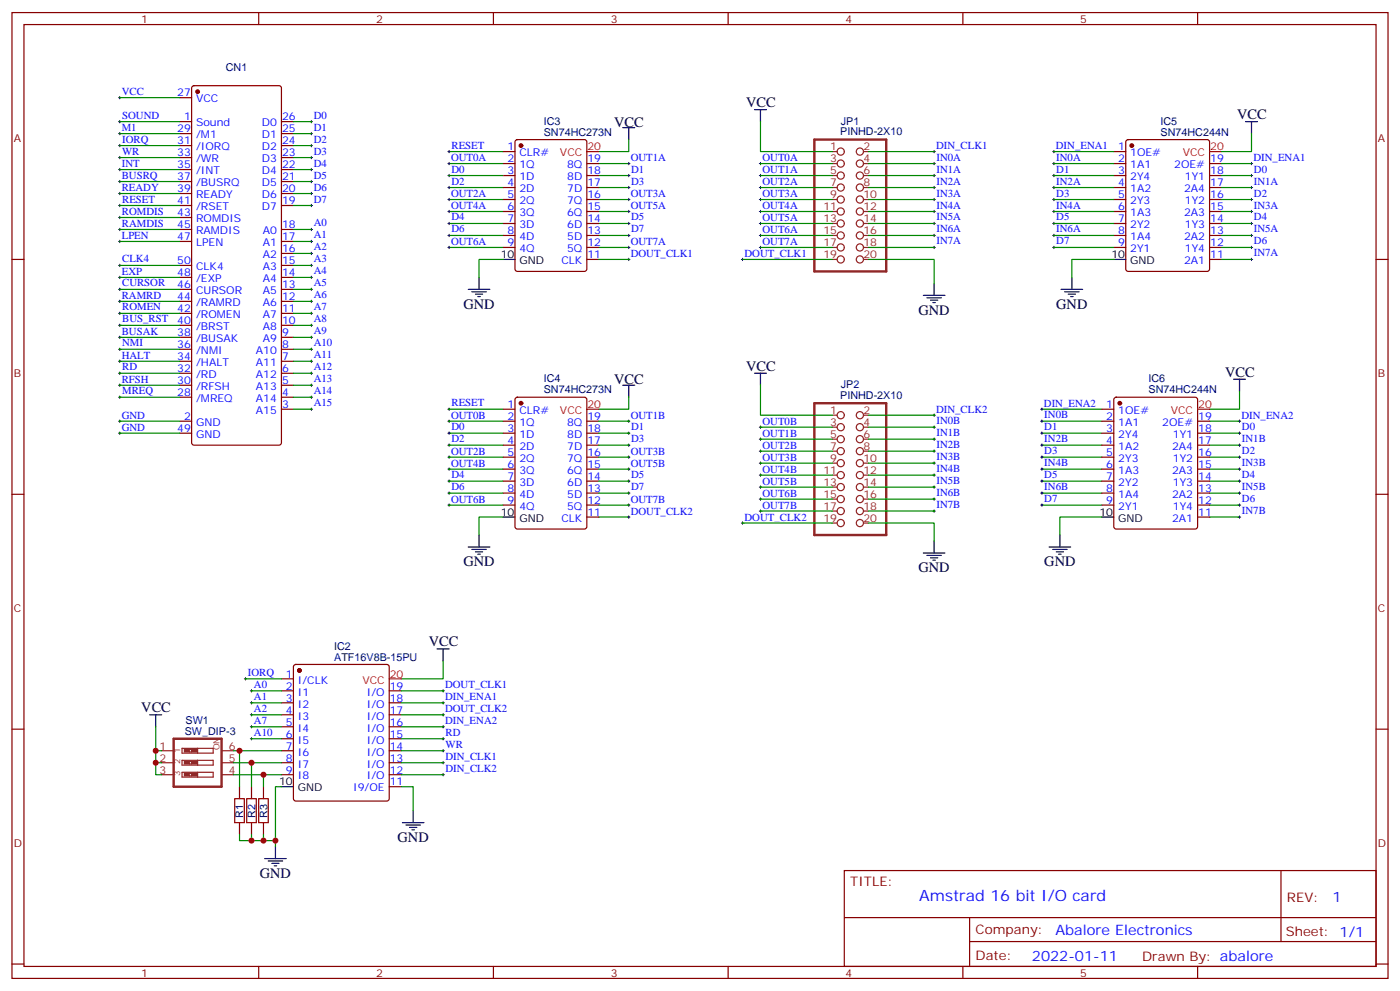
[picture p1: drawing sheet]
<svg xmlns="http://www.w3.org/2000/svg" width="412mm" height="292mm" viewBox="0 0 412 292" stroke-linecap="round" stroke-linejoin="round" font-family="sans-serif">
<g fill="none" stroke="#870000" stroke-width=".35">
<path d="M3.5 3.7h405.4v284.3h-405.4zM7.1 7.2h398.2v277.3h-398.2zM76.2 3.7v3.5M145.3 3.7v3.5M214.5 3.7v3.5M283.6 3.7v3.5M352.8 3.7v3.5M52.9 35.8h3.5M52.9 39.3h3.5M52.9 28.8h3.5M56.7 25.4l.4-.2h25.1l.6 .5 .1 104.7-.5 .6-25.3 .1-.6-.5-.1-104.7zM82.9 35.8h3.5"/>
<path d="M82.9 39.3h3.5M52.9 53.4h3.5M52.9 46.4h3.5M52.9 42.9h3.5M52.9 49.9h3.5M52.9 57h3.5M82.9 53.4h3.5M82.9 46.4h3.5M82.9 42.9h3.5M82.9 49.9h3.5M82.9 57h3.5M148.2 44.6h3.5"/>
<path d="M148.2 48.2h3.5M148.2 51.7h3.5M148.2 55.2h3.5M148.2 58.7h3.5M151.9 41.3l.5-.2h19.8l.6 .4 .1 37.7-.5 .6-20 .1-.7-.5v-37.6zM172.9 48.2h3.5M172.9 51.7h3.5M172.9 55.2h3.5M172.9 58.7h3.5M328.1 44.6h3.5M328.1 48.2h3.5M328.1 51.7h3.5"/>
<path d="M328.1 55.2h3.5M328.1 58.7h3.5M331.8 41.3l.5-.2h23.3l.7 .4v37.7l-.5 .6-23.5 .1-.6-.5-.1-37.6zM356.3 48.2h3.5M356.3 51.7h3.5M356.3 55.2h3.5M356.3 58.7h3.5M3.5 76.4h3.6M52.9 78.1h3.5M52.9 71.1h3.5M52.9 60.5h3.5M52.9 67.6h3.5"/>
<path d="M52.9 64h3.5M82.9 78.1h3.5M82.9 71.1h3.5M82.9 60.5h3.5M82.9 67.6h3.5M82.9 74.6h3.5M148.2 62.3h3.5M148.2 65.8h3.5M148.2 69.3h3.5M148.2 72.8h3.5M172.9 76.4h3.5M172.9 62.3h3.5"/>
<path d="M172.9 65.8h3.5M172.9 69.3h3.5M172.9 72.8h3.5M328.1 62.3h3.5M328.1 65.8h3.5M328.1 69.3h3.5M328.1 72.8h3.5M356.3 76.4h3.5M356.3 62.3h3.5M356.3 65.8h3.5M356.3 69.3h3.5M356.3 72.8h3.5"/>
<path d="M405.3 76.4h3.6M52.9 81.7h3.5M52.9 85.2h3.5M52.9 88.7h3.5M52.9 99.3h3.5M52.9 92.3h3.5M52.9 95.8h3.5M82.9 81.7h3.5M82.9 85.2h3.5M82.9 88.7h3.5M82.9 99.3h3.5M82.9 92.3h3.5"/>
<path d="M82.9 95.8h3.5M52.9 113.4h3.5M52.9 106.4h3.5M52.9 102.8h3.5M52.9 109.9h3.5M52.9 116.9h3.5M82.9 113.4h3.5M82.9 106.4h3.5M82.9 102.8h3.5M82.9 109.9h3.5M82.9 116.9h3.5M151.9 117.2l.5-.3h19.8l.6 .5 .1 37.6-.5 .7-20 .1-.7-.5v-37.6z"/>
<path d="M328.3 117.2l.5-.3h23.3l.6 .5 .1 37.6-.5 .7-23.5 .1-.7-.5v-37.6zM52.9 127.5h3.5M52.9 124h3.5M82.9 120.5h3.5M148.2 120.5h3.5M148.2 127.5h3.5M148.2 124h3.5M148.2 131.1h3.5M148.2 134.6h3.5M148.2 138.1h3.5M172.9 127.5h3.5M172.9 124h3.5"/>
<path d="M172.9 131.1h3.5M172.9 134.6h3.5M172.9 138.1h3.5M324.6 120.5h3.5M324.6 127.5h3.5M324.6 124h3.5M324.6 131.1h3.5M324.6 134.6h3.5M324.6 138.1h3.5M352.8 127.5h3.5M352.8 124h3.5M352.8 131.1h3.5"/>
<path d="M352.8 134.6h3.5M352.8 138.1h3.5M3.5 145.5h3.6M148.2 141.6h3.5M148.2 145.2h3.5M148.2 148.7h3.5M172.9 141.6h3.5M172.9 145.2h3.5M172.9 148.7h3.5M172.9 152.2h3.5M324.6 141.6h3.5M324.6 145.2h3.5"/>
<path d="M324.6 148.7h3.5M352.8 141.6h3.5M352.8 145.2h3.5M352.8 148.7h3.5M352.8 152.2h3.5M405.3 145.5h3.6M82.9 199.8h3.5M86.7 195.8l.4-.2h26.8l.5 .2 .3 .5v38.8l-.3 .5-.5 .2h-26.8l-.5-.2-.2-.5v-38.8zM3.5 214.7h3.6M82.9 203.4h3.5M82.9 206.9h3.5M82.9 210.4h3.5"/>
<path d="M82.9 214h3.5M82.9 217.5h3.5M114.7 203.4h3.5M114.7 206.9h3.5M114.7 210.4h3.5M114.7 214h3.5M114.7 217.5h3.5M405.3 214.7h3.6M70.6 231.6v3.5M74.1 231.6v3.5M77.6 231.6v3.5M82.9 221h3.5"/>
<path d="M82.9 224.5h3.5M82.9 228.1h3.5M114.7 221h3.5M114.7 224.5h3.5M114.7 228.1h3.5M114.7 231.6h3.5M70.6 242.2v3.5M74.1 242.2v3.5M77.6 242.2v3.5M248.7 256.3h156.6v28.2h-156.6zM377.3 256.3v20.9M248.7 270.1h156.5"/>
<path d="M285.6 277.2h119.6M285.6 270.1v14.2M3.5 283.8h3.6M76.2 284.5v3.5M145.3 284.5v3.5M214.5 284.5v3.5M283.6 284.5v3.5M352.8 284.5v3.5M405.3 283.8h3.6"/>
</g>
<g fill="#870000" stroke="#870000" stroke-width=".35">
<circle cx="58.2" cy="27" r=".53"/>
<circle cx="88.2" cy="197.4" r=".53"/>
<circle cx="153.5" cy="118.7" r=".53"/>
<circle cx="333.4" cy="42.9" r=".53"/>
<circle cx="329.8" cy="118.7" r=".53"/>
<circle cx="153.5" cy="42.9" r=".53"/>
</g>
<g fill="none" stroke="#000" stroke-width=".29">
<path d="M34.9 35.8h.7M34.9 39.3h.7M34.9 28.8h.7M35.3 28.4v.7M35.3 35.5v.7M35.3 39v.7M91.4 35.8h.7M91.4 39.3h.7M91.7 35.5v.7M91.7 39v.7M34.9 42.9h.7M34.9 46.4h.7"/>
<path d="M34.9 49.9h.7M34.9 53.4h.7M34.9 57h.7M35.3 42.5v.7M35.3 46v.7M35.3 49.6v.7M35.3 53.1v.7M35.3 56.6v.7M91.4 42.9h.7M91.4 46.4h.7M91.4 49.9h.7M91.4 53.4h.7"/>
<path d="M91.4 57h.7M91.7 42.5v.7M91.7 46v.7M91.7 49.6v.7M91.7 53.1v.7M91.7 56.6v.7M131.9 48.2h.7M131.9 51.7h.7M131.9 55.2h.7M131.9 58.7h.7M131.9 44.6h.7M132.3 44.3v.7"/>
<path d="M132.3 47.8v.7M132.3 51.3v.7M132.3 54.9v.7M132.3 58.4v.7M184.9 48.2h.7M184.9 51.7h.7M184.9 55.2h.7M184.9 58.7h.7M185.2 47.8v.7M185.2 51.3v.7M185.2 54.9v.7M185.2 58.4v.7"/>
<path d="M223.7 48.2h.7M223.7 51.7h.7M223.7 55.2h.7M223.7 58.7h.7M224 47.8v.7M224 51.3v.7M224 54.9v.7M224 58.4v.7M274.8 48.2h.7M274.8 51.7h.7M274.8 55.2h.7M274.8 58.7h.7"/>
<path d="M274.8 44.6h.7M275.2 44.3v.7M275.2 47.8v.7M275.2 51.3v.7M275.2 54.9v.7M275.2 58.4v.7M310.1 48.2h.7M310.1 51.7h.7M310.1 55.2h.7M310.1 58.7h.7M310.1 44.6h.7M310.4 44.3v.7"/>
<path d="M310.4 47.8v.7M310.4 51.3v.7M310.4 54.9v.7M310.4 58.4v.7M368.3 48.2h.7M368.3 51.7h.7M368.3 55.2h.7M368.3 58.7h.7M368.7 47.8v.7M368.7 51.3v.7M368.7 54.9v.7M368.7 58.4v.7"/>
<path d="M34.9 67.6h.7M34.9 71.1h.7M34.9 78.1h.7M34.9 60.5h.7M34.9 64h.7M35.3 60.1v.8M35.3 63.7v.7M35.3 67.2v.7M35.3 70.7v.7M35.3 77.8v.7M91.4 67.6h.7M91.4 71.1h.7"/>
<path d="M91.4 74.6h.7M91.4 78.1h.7M91.4 60.5h.7M91.7 60.1v.8M91.7 67.2v.7M91.7 70.7v.7M91.7 74.3v.7M91.7 77.8v.7M131.9 62.3h.7M131.9 65.8h.7M131.9 69.3h.7M131.9 72.8h.7"/>
<path d="M132.3 61.9v.7M132.3 65.4v.7M132.3 69v.7M132.3 72.5v.7M184.9 62.3h.7M184.9 65.8h.7M184.9 69.3h.7M184.9 72.8h.7M184.9 76.4h.7M185.2 61.9v.7M185.2 65.4v.7M185.2 69v.7"/>
<path d="M185.2 72.5v.7M185.2 76v.7M218.4 76.4h.7M218.7 76v.7M223.7 62.3h.7M223.7 65.8h.7M223.7 69.3h.7M223.7 72.8h.7M224 61.9v.7M224 65.4v.7M224 69v.7M224 72.5v.7"/>
<path d="M274.8 62.3h.7M274.8 65.8h.7M274.8 69.3h.7M274.8 72.8h.7M275.2 61.9v.7M275.2 65.4v.7M275.2 69v.7M275.2 72.5v.7M310.1 62.3h.7M310.1 65.8h.7M310.1 69.3h.7M310.1 72.8h.7"/>
<path d="M310.4 61.9v.7M310.4 65.4v.7M310.4 69v.7M310.4 72.5v.7M368.3 62.3h.7M368.3 65.8h.7M368.3 69.3h.7M368.3 72.8h.7M368.3 76.4h.7M368.7 61.9v.7M368.7 65.4v.7M368.7 69v.7"/>
<path d="M368.7 72.5v.7M368.7 76v.7M34.9 95.8h.7M34.9 81.7h.7M34.9 85.2h.7M34.9 88.7h.7M34.9 92.3h.7M34.9 99.3h.7M35.3 81.3v.7M35.3 84.8v.7M35.3 88.4v.7M35.3 91.9v.7"/>
<path d="M35.3 95.4v.7M35.3 99v.7M91.4 95.8h.7M91.4 81.7h.7M91.4 85.2h.7M91.4 88.7h.7M91.4 92.3h.7M91.4 99.3h.7M91.7 81.3v.7M91.7 84.8v.7M91.7 88.4v.7M91.7 91.9v.7"/>
<path d="M91.7 95.4v.7M91.7 99v.7M34.9 102.8h.7M34.9 106.4h.7M34.9 109.9h.7M34.9 113.4h.7M34.9 116.9h.7M35.3 102.5v.7M35.3 106v.7M35.3 109.5v.7M35.3 113.1v.7M35.3 116.6v.7"/>
<path d="M91.4 102.8h.7M91.4 106.4h.7M91.4 109.9h.7M91.4 113.4h.7M91.4 116.9h.7M91.7 102.5v.7M91.7 106v.7M91.7 109.5v.7M91.7 113.1v.7M91.7 116.6v.7M34.9 124h.7M34.9 127.5h.7"/>
<path d="M35.3 123.6v.8M35.3 127.2v.7M91.4 120.5h.7M91.7 120.1v.7M131.9 120.5h.7M131.9 124h.7M131.9 127.5h.7M131.9 138.1h.7M131.9 134.6h.7M131.9 131.1h.7M132.3 120.1v.7M132.3 123.6v.8"/>
<path d="M132.3 127.2v.7M132.3 130.7v.7M132.3 134.2v.7M132.3 137.8v.7M184.9 124h.7M184.9 127.5h.7M184.9 138.1h.7M184.9 134.6h.7M184.9 131.1h.7M185.2 123.6v.8M185.2 127.2v.7M185.2 130.7v.7"/>
<path d="M185.2 134.2v.7M185.2 137.8v.7M223.7 139.9h.7M223.7 136.3h.7M223.7 132.8h.7M223.7 129.3h.7M223.7 125.8h.7M224 125.4v.7M224 128.9v.7M224 132.5v.7M224 136v.7M224 139.5v.7"/>
<path d="M274.8 139.9h.7M274.8 136.3h.7M274.8 132.8h.7M274.8 129.3h.7M274.8 125.8h.7M274.8 122.2h.7M275.2 121.9v.7M275.2 125.4v.7M275.2 128.9v.7M275.2 132.5v.7M275.2 136v.7M275.2 139.5v.7"/>
<path d="M306.6 120.5h.7M306.6 124h.7M306.6 127.5h.7M306.6 138.1h.7M306.6 134.6h.7M306.6 131.1h.7M306.9 120.1v.7M306.9 123.6v.8M306.9 127.2v.7M306.9 130.7v.7M306.9 134.2v.7M306.9 137.8v.7"/>
<path d="M364.8 124h.7M364.8 127.5h.7M364.8 138.1h.7M364.8 134.6h.7M364.8 131.1h.7M365.1 123.6v.8M365.1 127.2v.7M365.1 130.7v.7M365.1 134.2v.7M365.1 137.8v.7M131.9 148.7h.7M131.9 141.6h.7"/>
<path d="M131.9 145.2h.7M132.3 141.3v.7M132.3 144.8v.7M132.3 148.3v.7M184.9 148.7h.7M184.9 141.6h.7M184.9 145.2h.7M184.9 152.2h.7M185.2 141.3v.7M185.2 144.8v.7M185.2 148.3v.7M185.2 151.9v.7"/>
<path d="M218.4 154h.7M218.7 153.6v.7M223.7 150.5h.7M223.7 146.9h.7M223.7 143.4h.7M224 143.1v.7M224 146.6v.7M224 150.1v.7M274.8 150.5h.7M274.8 146.9h.7M274.8 143.4h.7M275.2 143.1v.7"/>
<path d="M275.2 146.6v.7M275.2 150.1v.7M306.6 148.7h.7M306.6 141.6h.7M306.6 145.2h.7M306.9 141.3v.7M306.9 144.8v.7M306.9 148.3v.7M364.8 148.7h.7M364.8 141.6h.7M364.8 145.2h.7M364.8 152.2h.7"/>
<path d="M365.1 141.3v.7M365.1 144.8v.7M365.1 148.3v.7M365.1 151.9v.7M72 199.8h.7M72.3 199.5v.7M73.7 203.4h.7M73.7 206.9h.7M73.7 210.4h.7M73.7 217.5h.7M73.7 214h.7M74.1 203v.7"/>
<path d="M74.1 206.6v.7M74.1 210.1v.7M74.1 213.6v.7M74.1 217.1v.7M130.2 203.4h.7M130.2 206.9h.7M130.2 210.4h.7M130.2 217.5h.7M130.2 214h.7M130.5 203v.7M130.5 206.6v.7M130.5 210.1v.7"/>
<path d="M130.5 213.6v.7M130.5 217.1v.7M130.2 221h.7M130.2 224.5h.7M130.2 228.1h.7M130.5 220.7v.7M130.5 224.2v.7M130.5 227.7v.7"/>
</g>
<g fill="none" stroke="#008700" stroke-width=".35">
<path d="M35.3 35.8h17.6M35.3 39.3h17.6M35.3 28.8h17.6M86.4 35.8h5.3M86.4 39.3h5.3M224 35.8v8.8h21.2M368.7 39.3v5.3h-8.9M35.3 42.9h17.6M35.3 46.4h17.6M35.3 49.9h17.6M35.3 53.4h17.6M35.3 57h17.6"/>
<path d="M86.4 42.9h5.3M86.4 46.4h5.3M86.4 49.9h5.3M86.4 53.4h5.3M86.4 57h5.3M132.3 58.7h15.9M132.3 55.2h15.9M132.3 51.7h15.9M132.3 48.2h15.9M132.3 44.6h15.9M176.4 58.7h8.8M176.4 55.2h8.8"/>
<path d="M176.4 51.7h8.8M176.4 48.2h8.8M185.2 41.1v3.5h-8.8M224 58.7h21.2M224 55.2h21.2M224 51.7h21.2M224 48.2h21.2M255.8 58.7h19.4M255.8 55.2h19.4M255.8 51.7h19.4M255.8 48.2h19.4M255.8 44.6h19.4"/>
<path d="M310.4 58.7h17.7M310.4 55.2h17.7M310.4 51.7h17.7M310.4 48.2h17.7M310.4 44.6h17.7M359.8 58.7h8.9M359.8 55.2h8.9M359.8 51.7h8.9M359.8 48.2h8.9M35.3 78.1h17.6M35.3 71.1h17.6M35.3 67.6h17.6"/>
<path d="M35.3 60.5h17.6M35.3 64h17.6M86.4 78.1h5.3M86.4 74.6h5.3M86.4 71.1h5.3M86.4 67.6h5.3M86.4 60.5h5.3M132.3 72.8h15.9M132.3 69.3h15.9M132.3 65.8h15.9M132.3 62.3h15.9M148.2 76.4h-7.1v5.3"/>
<path d="M176.4 72.8h8.8M176.4 69.3h8.8M176.4 65.8h8.8M176.4 62.3h8.8M176.4 76.4h8.8M218.7 76.4h26.5M224 72.8h21.2M224 69.3h21.2M224 65.8h21.2M224 62.3h21.2M255.8 76.4h19.4v7M255.8 72.8h19.4"/>
<path d="M255.8 69.3h19.4M255.8 65.8h19.4M255.8 62.3h19.4M310.4 72.8h17.7M310.4 69.3h17.7M310.4 65.8h17.7M310.4 62.3h17.7M328.1 76.4h-12.4v5.3M359.8 72.8h8.9M359.8 69.3h8.9M359.8 65.8h8.9M359.8 62.3h8.9"/>
<path d="M359.8 76.4h8.9M35.3 95.8h17.6M35.3 92.3h17.6M35.3 88.7h17.6M35.3 85.2h17.6M35.3 81.7h17.6M35.3 99.3h17.6M86.4 95.8h5.3M86.4 92.3h5.3M86.4 88.7h5.3M86.4 85.2h5.3M86.4 81.7h5.3"/>
<path d="M86.4 99.3h5.3M35.3 102.8h17.6M35.3 106.4h17.6M35.3 109.9h17.6M35.3 113.4h17.6M35.3 116.9h17.6M86.4 102.8h5.3M86.4 106.4h5.3M86.4 109.9h5.3M86.4 113.4h5.3M86.4 116.9h5.3M185.2 116.9v3.6h-8.8"/>
<path d="M224 113.4v8.8h21.2M365.1 115.2v5.3h-8.8M35.3 127.5h17.6M35.3 124h17.6M86.4 120.5h5.3M132.3 120.5h15.9M132.3 127.5h15.9M132.3 124h15.9M132.3 131.1h15.9M132.3 134.6h15.9M132.3 138.1h15.9M176.4 127.5h8.8"/>
<path d="M176.4 124h8.8M176.4 131.1h8.8M176.4 134.6h8.8M176.4 138.1h8.8M224 125.8h21.2M224 129.3h21.2M224 132.8h21.2M224 136.3h21.2M224 139.9h21.2M255.8 125.8h19.4M255.8 129.3h19.4M255.8 132.8h19.4"/>
<path d="M255.8 136.3h19.4M255.8 139.9h19.4M255.8 122.2h19.4M306.9 120.5h17.7M306.9 127.5h17.7M306.9 124h17.7M306.9 131.1h17.7M306.9 134.6h17.7M306.9 138.1h17.7M356.3 127.5h8.8M356.3 124h8.8M356.3 131.1h8.8"/>
<path d="M356.3 134.6h8.8M356.3 138.1h8.8M132.3 141.6h15.9M132.3 145.2h15.9M132.3 148.7h15.9M148.2 152.2h-7.1v5.3M176.4 152.2h8.8M176.4 141.6h8.8M176.4 145.2h8.8M176.4 148.7h8.8M218.7 154h26.5M224 143.4h21.2"/>
<path d="M224 146.9h21.2M224 150.5h21.2M255.8 154h19.4v5.3M255.8 143.4h19.4M255.8 146.9h19.4M255.8 150.5h19.4M306.9 141.6h17.7M306.9 145.2h17.7M306.9 148.7h17.7M324.6 152.2h-12.4v5.3M356.3 152.2h8.8M356.3 141.6h8.8"/>
<path d="M356.3 145.2h8.8M356.3 148.7h8.8M72.3 199.8h10.6M130.5 194.6v5.2h-12.3M45.9 214v7h1.7M74.1 203.4h8.8M74.1 206.9h8.8M74.1 210.4h8.8M74.1 214h8.8M74.1 217.5h8.8M118.2 203.4h12.3M118.2 206.9h12.3"/>
<path d="M118.2 210.4h12.3M118.2 214h12.3M118.2 217.5h12.3M45.9 221v3.5h1.7M45.9 224.5v3.6h1.7M68.8 228.1h14.1M68.8 224.5h14.1M68.8 221h14.1M70.6 221v10.6M74.1 224.5v7.1M77.6 228.1v3.5M82.9 231.6h-1.8v17.6"/>
<path d="M118.2 231.6h3.5v7.1M118.2 228.1h12.3M118.2 224.5h12.3M118.2 221h12.3M70.6 245.7v1.8h3.5M74.1 245.7v1.8h3.5M77.6 245.7v1.8h3.5"/>
</g>
<g fill="none" stroke="#000" stroke-width=".35">
<path d="M183.4 37.6h3.6M185.2 37.6v3.5M222.2 32.3h3.6M224 32.3v3.5M366.9 35.8h3.5M368.7 35.8v3.5M148.2 76.4h3.5M328.1 76.4h3.5M137.9 85.2h6.4M139 85.9h4.2M140.1 86.6h2.1M140.8 87.3h.7"/>
<path d="M141.1 81.7v3.5M272 87h6.3M273 87.7h4.3M274.1 88.4h2.1M274.8 89.1h.7M275.2 83.4v3.6M312.6 85.2h6.3M313.6 85.9h4.3M314.7 86.6h2.1M315.4 87.3h.7M315.7 81.7v3.5M183.4 113.4h3.6"/>
<path d="M185.2 113.4v3.5M222.2 109.9h3.6M224 109.9v3.5M363.4 111.7h3.5M365.1 111.7v3.5M141.1 157.5v3.5M148.2 152.2h3.5M275.2 159.3v3.5M312.2 157.5v3.5M324.6 152.2h3.5M137.9 161h6.4M139 161.7h4.2"/>
<path d="M140.1 162.5h2.1M140.8 163.2h.7M272 162.8h6.3M273 163.5h4.3M274.1 164.2h2.1M274.8 164.9h.7M309 161h6.4M310.1 161.7h4.2M311.1 162.5h2.2M311.9 163.2h.7M128.8 191h3.5M130.5 191v3.6"/>
<path d="M44.1 210.4h3.5M45.9 210.4v3.6M82.9 231.6h3.5M121.7 238.7v3.5M78 252.8h6.3M79 253.5h4.3M80.1 254.2h2.1M80.8 254.9h.7M81.1 249.2v3.6M118.5 242.2h6.4M119.6 242.9h4.2M120.6 243.6h2.2"/>
<path d="M121.4 244.3h.7"/>
</g>
<path d="M172.9 44.6h3.5M356.3 44.6h3.5M172.9 120.5h3.5M352.8 120.5h3.5M114.7 199.8h3.5" fill="none" stroke="#f00" stroke-width=".35"/>
<path d="M239.9 41.1h21.2v38.8h-21.2zM239.9 118.7h21.2v38.8h-21.2zM51.2 217.5h14.1v14.1h-14.1z" fill="none" stroke="#8c2424" stroke-width=".71"/>
<g fill="none" stroke="#8c2424" stroke-width=".35">
<path d="M245.2 44.6h1.4M245.2 48.2h1.4M245.2 51.7h1.4M245.2 55.2h1.4M245.2 58.7h1.4M254.4 44.6h1.4M254.4 48.2h1.4M254.4 51.7h1.4M254.4 55.2h1.4M254.4 58.7h1.4M245.2 62.3h1.4M245.2 65.8h1.4"/>
<path d="M245.2 69.3h1.4M245.2 72.8h1.4M245.2 76.4h1.4M254.4 62.3h1.4M254.4 65.8h1.4M254.4 69.3h1.4M254.4 72.8h1.4M254.4 76.4h1.4M245.2 122.2h1.4M245.2 125.8h1.4M245.2 129.3h1.4M245.2 132.8h1.4"/>
<path d="M245.2 136.3h1.4M245.2 139.9h1.4M254.4 122.2h1.4M254.4 125.8h1.4M254.4 129.3h1.4M254.4 132.8h1.4M254.4 136.3h1.4M254.4 139.9h1.4M245.2 143.4h1.4M245.2 146.9h1.4M245.2 150.5h1.4M245.2 154h1.4"/>
<path d="M254.4 143.4h1.4M254.4 146.9h1.4M254.4 150.5h1.4M254.4 154h1.4M47.6 228.1h3.6M47.6 224.5h3.6M47.6 221h3.6M53.6 227.4h9.2v1.4h-9.2zM53.6 220.3h9.2v1.4h-9.2zM53.6 223.8h9.2v1.4h-9.2zM55.7 228.4h.7M55.7 227.7h.7"/>
<path d="M55.7 224.9h.7M55.7 224.2h.7M55.7 221.4h.7M55.7 220.7h.7M58.2 220.3v1.4M58.2 223.8v1.4M58.2 227.4v1.4M65.3 228.1h3.5M65.3 224.5h3.5M65.3 221h3.5"/>
<circle cx="247.6" cy="44.6" r="1.06"/>
<circle cx="247.6" cy="51.7" r="1.06"/>
<circle cx="247.6" cy="55.2" r="1.06"/>
<circle cx="247.6" cy="48.2" r="1.06"/>
<circle cx="247.6" cy="58.7" r="1.06"/>
<circle cx="253.3" cy="44.6" r="1.06"/>
<circle cx="253.3" cy="58.7" r="1.06"/>
<circle cx="253.3" cy="48.2" r="1.06"/>
<circle cx="253.3" cy="55.2" r="1.06"/>
<circle cx="253.3" cy="51.7" r="1.06"/>
<circle cx="247.6" cy="72.8" r="1.06"/>
<circle cx="247.6" cy="69.3" r="1.06"/>
<circle cx="247.6" cy="76.4" r="1.06"/>
<circle cx="247.6" cy="62.3" r="1.06"/>
<circle cx="247.6" cy="65.8" r="1.06"/>
<circle cx="253.3" cy="69.3" r="1.06"/>
<circle cx="253.3" cy="76.4" r="1.06"/>
<circle cx="253.3" cy="62.3" r="1.06"/>
<circle cx="253.3" cy="65.8" r="1.06"/>
<circle cx="253.3" cy="72.8" r="1.06"/>
<circle cx="247.6" cy="122.2" r="1.06"/>
<circle cx="247.6" cy="136.3" r="1.06"/>
<circle cx="247.6" cy="139.9" r="1.06"/>
<circle cx="247.6" cy="125.8" r="1.06"/>
<circle cx="247.6" cy="129.3" r="1.06"/>
<circle cx="247.6" cy="132.8" r="1.06"/>
<circle cx="253.3" cy="125.8" r="1.06"/>
<circle cx="253.3" cy="139.9" r="1.06"/>
<circle cx="253.3" cy="132.8" r="1.06"/>
<circle cx="253.3" cy="122.2" r="1.06"/>
<circle cx="253.3" cy="136.3" r="1.06"/>
<circle cx="253.3" cy="129.3" r="1.06"/>
<circle cx="247.6" cy="154" r="1.06"/>
<circle cx="247.6" cy="143.4" r="1.06"/>
<circle cx="247.6" cy="146.9" r="1.06"/>
<circle cx="247.6" cy="150.5" r="1.06"/>
<circle cx="253.3" cy="154" r="1.06"/>
<circle cx="253.3" cy="150.5" r="1.06"/>
<circle cx="253.3" cy="143.4" r="1.06"/>
<circle cx="253.3" cy="146.9" r="1.06"/>
</g>
<path d="M69.1 235.1h2.9v7.1h-2.9zM72.7 235.1h2.8v7.1h-2.8zM76.2 235.1h2.8v7.1h-2.8z" fill="none" stroke="#a10000" stroke-width=".35"/>
<g fill="#8c2424" stroke="#8c2424" stroke-width=".35">
<path d="M56.4 227.7h1.5v.7h-1.5z"/>
<path d="M54.3 227.7h1.4v.7h-1.4z"/>
<path d="M56.4 224.2h1.5v.7h-1.5z"/>
<path d="M54.3 224.2h1.4v.7h-1.4z"/>
<path d="M56.4 220.7h1.5v.7h-1.5z"/>
<path d="M54.3 220.7h1.4v.7h-1.4z"/>
</g>
<g fill="#c00">
<circle cx="70.6" cy="221" r=".88"/>
<circle cx="74.1" cy="224.5" r=".88"/>
<circle cx="77.6" cy="228.1" r=".88"/>
<circle cx="45.9" cy="221" r=".88"/>
<circle cx="45.9" cy="224.5" r=".88"/>
<circle cx="81.1" cy="247.5" r=".88"/>
<circle cx="77.6" cy="247.5" r=".88"/>
<circle cx="74.1" cy="247.5" r=".88"/>
</g>
<text font-size="4.6" fill="#00f" x="270.8" y="265.3">Amstrad 16 bit I/O card</text>
<g font-size="4.2">
<text x="219.8" y="31.6">VCC</text>
<text x="364.4" y="35.1">VCC</text>
<text x="180.9" y="37.2">VCC</text>
<text x="136.5" y="90.8">GND</text>
<text x="270.6" y="92.6">GND</text>
<text x="311.1" y="90.8">GND</text>
<text x="180.9" y="113.1">VCC</text>
<text x="219.8" y="109.2">VCC</text>
<text x="360.9" y="110.9">VCC</text>
<text x="136.5" y="166.7">GND</text>
<text x="307.6" y="166.7">GND</text>
<text x="270.6" y="168.5">GND</text>
<text x="126.3" y="190.3">VCC</text>
<text x="41.6" y="209.7">VCC</text>
<text x="117.1" y="247.8">GND</text>
<text x="76.6" y="258.4">GND</text>
</g>
<g font-size="4.2" fill="#00f">
<text x="392.5" y="265.6">1</text>
<text x="310.9" y="275.1">Abalore Electronics</text>
<text x="304" y="282.9">2022-01-11</text>
</g>
<g font-size="3.9" fill="#800">
<text x="250.5" y="260.9">TITLE:</text>
<text x="379.1" y="265.6">REV:</text>
<text x="287.4" y="275.1">Company:</text>
<text x="378.7" y="275.7">Sheet: 1/1</text>
<text x="287.4" y="282.8">Date:</text>
<text x="336.4" y="282.8">Drawn By: abalore</text>
</g>
<g font-size="3.2" fill="#800">
<text x="41.6" y="6.7">1</text>
<text x="110.8" y="6.7">2</text>
<text x="179.9" y="6.7">3</text>
<text x="249.1" y="6.7">4</text>
<text x="318.2" y="6.7">5</text>
<text x="4.1" y="41.8">A</text>
<text x="405.9" y="41.8">A</text>
<text x="4.1" y="110.9">B</text>
<text x="405.9" y="110.9">B</text>
<text x="4.1" y="180.1">C</text>
<text x="405.9" y="180.1">C</text>
<text x="4.1" y="249.2">D</text>
<text x="405.9" y="249.2">D</text>
<text x="41.6" y="287.5">1</text>
<text x="110.8" y="287.5">2</text>
<text x="179.9" y="287.5">3</text>
<text x="249.1" y="287.5">4</text>
<text x="318.2" y="287.5">5</text>
</g>
<g font-size="3.2" fill="#000080">
<text x="66.5" y="20.9">CN1</text>
<text x="160.2" y="39.9">SN74HC273N</text>
<text x="160.2" y="36.7">IC3</text>
<text x="247.5" y="39.9">PINHD-2X10</text>
<text x="247.7" y="36.7">JP1</text>
<text x="341.8" y="39.9">SN74HC244N</text>
<text x="341.8" y="36.7">IC5</text>
<text x="160.2" y="112.6">IC4</text>
<text x="338.3" y="112.6">IC6</text>
<text x="160.2" y="115.8">SN74HC273N</text>
<text x="247.5" y="117.5">PINHD-2X10</text>
<text x="247.7" y="114.3">JP2</text>
<text x="338.3" y="115.8">SN74HC244N</text>
<text x="98.4" y="191.3">IC2</text>
<text x="98.4" y="194.6">ATF16V8B-15PU</text>
<text x="54.7" y="213.2">SW1</text>
<text x="54.4" y="216.4">SW_DIP-3</text>
<text x="71.7" y="240.8" transform="rotate(-90 71.7 240.8)">R1</text>
<text x="75.2" y="240.8" transform="rotate(-90 75.2 240.8)">R2</text>
<text x="78.8" y="240.8" transform="rotate(-90 78.8 240.8)">R3</text>
</g>
<g font-size="3.2" fill="#00f">
<text x="35.9" y="28">VCC</text>
<text x="52.2" y="28.4">27</text>
<text x="36" y="34.9">SOUND</text>
<text x="54.3" y="35.5">1</text>
<text x="57.7" y="30.2">VCC</text>
<text x="83.1" y="35.5">26</text>
<text x="92.4" y="34.9">D0</text>
<text x="35.9" y="38.6">M1</text>
<text x="36" y="42">IORQ</text>
<text x="52.2" y="39">29</text>
<text x="57.7" y="37.2">Sound</text>
<text x="57.7" y="40.7">/M1</text>
<text x="77.1" y="40.7">D1</text>
<text x="77.1" y="37.2">D0</text>
<text x="83.1" y="39">25</text>
<text x="92.4" y="38.5">D1</text>
<text x="92.4" y="42">D2</text>
<text x="36" y="45.5">WR</text>
<text x="52.2" y="42.5">31</text>
<text x="52.2" y="46">33</text>
<text x="57.7" y="44.3">/IORQ</text>
<text x="57.7" y="47.8">/WR</text>
<text x="77.1" y="47.8">D3</text>
<text x="77.1" y="44.3">D2</text>
<text x="83.1" y="46">23</text>
<text x="83.1" y="42.5">24</text>
<text x="92.4" y="45.5">D3</text>
<text x="132.9" y="47.4">OUT0A</text>
<text x="133" y="43.7">RESET</text>
<text x="149.5" y="44.3">1</text>
<text x="149.5" y="47.8">2</text>
<text x="153" y="46">CLR#</text>
<text x="173" y="47.8">19</text>
<text x="185.8" y="47.4">OUT1A</text>
<text x="224.6" y="47.4">OUT0A</text>
<text x="275.8" y="43.9">DIN_CLK1</text>
<text x="275.9" y="47.3">IN0A</text>
<text x="311" y="43.9">DIN_ENA1</text>
<text x="311.1" y="47.3">IN0A</text>
<text x="329.4" y="44.3">1</text>
<text x="329.4" y="47.8">2</text>
<text x="332.9" y="46">1OE#</text>
<text x="356.5" y="47.8">19</text>
<text x="369.2" y="47.4">DIN_ENA1</text>
<text x="35.9" y="49.2">INT</text>
<text x="35.9" y="52.7">BUSRQ</text>
<text x="52.2" y="49.6">35</text>
<text x="52.2" y="53.1">37</text>
<text x="57.7" y="51.3">/INT</text>
<text x="77.1" y="51.3">D4</text>
<text x="83.1" y="53.1">21</text>
<text x="83.1" y="49.6">22</text>
<text x="92.4" y="49">D4</text>
<text x="92.4" y="52.6">D5</text>
<text x="133" y="50.8">D0</text>
<text x="149.5" y="51.3">3</text>
<text x="153" y="49.6">1Q</text>
<text x="153" y="53.1">1D</text>
<text x="167" y="49.6">8Q</text>
<text x="167.1" y="53.1">8D</text>
<text x="173" y="51.3">18</text>
<text x="185.9" y="50.8">D1</text>
<text x="224.6" y="50.9">OUT1A</text>
<text x="275.9" y="50.8">IN1A</text>
<text x="311.1" y="50.8">D1</text>
<text x="329.4" y="51.3">3</text>
<text x="332.9" y="49.6">1A1</text>
<text x="332.9" y="53.1">2Y4</text>
<text x="345.9" y="49.6">2OE#</text>
<text x="349" y="53.1">1Y1</text>
<text x="356.5" y="51.3">18</text>
<text x="369.4" y="50.8">D0</text>
<text x="35.9" y="56.2">READY</text>
<text x="36" y="59.6">RESET</text>
<text x="52.2" y="56.6">39</text>
<text x="57.7" y="54.9">/BUSRQ</text>
<text x="57.7" y="58.4">READY</text>
<text x="77.1" y="54.9">D5</text>
<text x="77.1" y="58.4">D6</text>
<text x="83.1" y="56.6">20</text>
<text x="92.4" y="56.1">D6</text>
<text x="92.4" y="59.6">D7</text>
<text x="132.9" y="58">OUT2A</text>
<text x="133" y="54.3">D2</text>
<text x="149.5" y="54.9">4</text>
<text x="149.5" y="58.4">5</text>
<text x="153" y="56.6">2D</text>
<text x="167.1" y="56.6">7D</text>
<text x="173" y="58.4">16</text>
<text x="173" y="54.9">17</text>
<text x="185.8" y="58">OUT3A</text>
<text x="185.9" y="54.3">D3</text>
<text x="224.6" y="54.5">OUT2A</text>
<text x="224.6" y="58">OUT3A</text>
<text x="275.9" y="54.3">IN2A</text>
<text x="275.9" y="57.9">IN3A</text>
<text x="311.1" y="54.3">IN2A</text>
<text x="311.1" y="57.9">D3</text>
<text x="329.4" y="54.9">4</text>
<text x="329.4" y="58.4">5</text>
<text x="332.9" y="56.6">1A2</text>
<text x="348.8" y="56.6">2A4</text>
<text x="356.5" y="58.4">16</text>
<text x="356.5" y="54.9">17</text>
<text x="369.4" y="54.3">IN1A</text>
<text x="369.4" y="57.9">D2</text>
<text x="35.9" y="63.3">ROMDIS</text>
<text x="52.2" y="60.1">41</text>
<text x="52.2" y="63.7">43</text>
<text x="57.7" y="61.9">/RSET</text>
<text x="57.7" y="65.4">ROMDIS</text>
<text x="77.1" y="61.9">D7</text>
<text x="83.1" y="60.1">19</text>
<text x="132.9" y="61.5">OUT4A</text>
<text x="133" y="64.9">D4</text>
<text x="149.5" y="61.9">6</text>
<text x="149.5" y="65.4">7</text>
<text x="153" y="60.1">2Q</text>
<text x="153" y="63.7">3Q</text>
<text x="167" y="63.7">6Q</text>
<text x="167" y="60.1">7Q</text>
<text x="173" y="65.4">14</text>
<text x="173" y="61.9">15</text>
<text x="185.8" y="61.5">OUT5A</text>
<text x="185.9" y="64.9">D5</text>
<text x="224.6" y="61.5">OUT4A</text>
<text x="224.6" y="65">OUT5A</text>
<text x="275.9" y="61.4">IN4A</text>
<text x="275.9" y="64.9">IN5A</text>
<text x="311.1" y="61.4">IN4A</text>
<text x="311.1" y="64.9">D5</text>
<text x="329.4" y="61.9">6</text>
<text x="329.4" y="65.4">7</text>
<text x="332.9" y="60.1">2Y3</text>
<text x="332.9" y="63.7">1A3</text>
<text x="348.8" y="63.7">2A3</text>
<text x="349" y="60.1">1Y2</text>
<text x="356.5" y="65.4">14</text>
<text x="356.5" y="61.9">15</text>
<text x="369.4" y="61.4">IN3A</text>
<text x="369.4" y="64.9">D4</text>
<text x="35.9" y="70.3">LPEN</text>
<text x="35.9" y="66.9">RAMDIS</text>
<text x="52.2" y="67.2">45</text>
<text x="52.2" y="70.7">47</text>
<text x="57.7" y="69">RAMDIS</text>
<text x="77.4" y="69">A0</text>
<text x="83.1" y="70.7">17</text>
<text x="83.1" y="67.2">18</text>
<text x="92.4" y="66.7">A0</text>
<text x="92.4" y="70.2">A1</text>
<text x="133" y="68.4">D6</text>
<text x="149.5" y="69">8</text>
<text x="153" y="67.2">3D</text>
<text x="153" y="70.7">4D</text>
<text x="167.1" y="70.7">5D</text>
<text x="167.1" y="67.2">6D</text>
<text x="173" y="69">13</text>
<text x="185.9" y="68.4">D7</text>
<text x="224.6" y="68.6">OUT6A</text>
<text x="275.9" y="68.4">IN6A</text>
<text x="275.9" y="72">IN7A</text>
<text x="311.1" y="68.4">IN6A</text>
<text x="311.1" y="72">D7</text>
<text x="329.4" y="69">8</text>
<text x="332.9" y="67.2">2Y2</text>
<text x="332.9" y="70.7">1A4</text>
<text x="348.8" y="70.7">2A2</text>
<text x="349" y="67.2">1Y3</text>
<text x="356.5" y="69">13</text>
<text x="369.4" y="68.4">IN5A</text>
<text x="369.4" y="72">D6</text>
<text x="36" y="77.3">CLK4</text>
<text x="52.2" y="77.8">50</text>
<text x="57.7" y="72.5">LPEN</text>
<text x="77.4" y="72.5">A1</text>
<text x="77.4" y="76">A2</text>
<text x="83.1" y="77.8">15</text>
<text x="83.1" y="74.3">16</text>
<text x="92.4" y="73.7">A2</text>
<text x="92.4" y="77.3">A3</text>
<text x="132.9" y="72.1">OUT6A</text>
<text x="149.5" y="72.5">9</text>
<text x="153" y="74.3">4Q</text>
<text x="165.4" y="77.8">CLK</text>
<text x="167" y="74.3">5Q</text>
<text x="173" y="76">11</text>
<text x="173" y="72.5">12</text>
<text x="185.8" y="75.6">DOUT_CLK1</text>
<text x="185.8" y="72.1">OUT7A</text>
<text x="219.3" y="75.6">DOUT_CLK1</text>
<text x="224.6" y="72.1">OUT7A</text>
<text x="329.4" y="72.5">9</text>
<text x="332.9" y="74.3">2Y1</text>
<text x="348.8" y="77.8">2A1</text>
<text x="349" y="74.3">1Y4</text>
<text x="356.5" y="76">11</text>
<text x="356.5" y="72.5">12</text>
<text x="369.4" y="75.5">IN7A</text>
<text x="35.9" y="80.9">EXP</text>
<text x="52.2" y="81.3">48</text>
<text x="57.7" y="79.6">CLK4</text>
<text x="57.7" y="83.1">/EXP</text>
<text x="77.4" y="79.6">A3</text>
<text x="77.4" y="83.1">A4</text>
<text x="83.1" y="81.3">14</text>
<text x="92.4" y="80.8">A4</text>
<text x="35.9" y="88">RAMRD</text>
<text x="36" y="84.3">CURSOR</text>
<text x="52.2" y="84.8">46</text>
<text x="52.2" y="88.4">44</text>
<text x="57.7" y="86.6">CURSOR</text>
<text x="77.4" y="86.6">A5</text>
<text x="83.1" y="84.8">13</text>
<text x="83.1" y="88.4">12</text>
<text x="92.4" y="84.3">A5</text>
<text x="92.4" y="87.8">A6</text>
<text x="36" y="91.4">ROMEN</text>
<text x="36" y="94.9">BUS_RST</text>
<text x="52.2" y="91.9">42</text>
<text x="52.2" y="95.4">40</text>
<text x="57.7" y="90.1">/RAMRD</text>
<text x="57.7" y="93.7">/ROMEN</text>
<text x="77.4" y="93.7">A7</text>
<text x="77.4" y="90.1">A6</text>
<text x="83.1" y="91.9">11</text>
<text x="83.1" y="95.4">10</text>
<text x="92.4" y="94.9">A8</text>
<text x="92.4" y="91.4">A7</text>
<text x="35.9" y="98.6">BUSAK</text>
<text x="36" y="102">NMI</text>
<text x="52.2" y="99">38</text>
<text x="57.7" y="97.2">/BRST</text>
<text x="57.7" y="100.7">/BUSAK</text>
<text x="77.4" y="100.7">A9</text>
<text x="77.4" y="97.2">A8</text>
<text x="83.1" y="99">9</text>
<text x="92.4" y="98.4">A9</text>
<text x="92.4" y="102">A10</text>
<text x="35.9" y="105.6">HALT</text>
<text x="52.2" y="102.5">36</text>
<text x="52.2" y="106">34</text>
<text x="57.7" y="104.2">/NMI</text>
<text x="57.7" y="107.8">/HALT</text>
<text x="75.4" y="107.8">A11</text>
<text x="75.4" y="104.2">A10</text>
<text x="83.1" y="106">7</text>
<text x="83.1" y="102.5">8</text>
<text x="92.4" y="105.5">A11</text>
<text x="35.9" y="112.7">RFSH</text>
<text x="36" y="109">RD</text>
<text x="52.2" y="109.5">32</text>
<text x="52.2" y="113.1">30</text>
<text x="57.7" y="111.3">/RD</text>
<text x="75.4" y="111.3">A12</text>
<text x="83.1" y="113.1">5</text>
<text x="83.1" y="109.5">6</text>
<text x="92.4" y="109">A12</text>
<text x="92.4" y="112.5">A13</text>
<text x="36" y="116.1">MREQ</text>
<text x="52.2" y="116.6">28</text>
<text x="57.7" y="114.8">/RFSH</text>
<text x="57.7" y="118.4">/MREQ</text>
<text x="75.4" y="114.8">A13</text>
<text x="75.4" y="118.4">A14</text>
<text x="83.1" y="116.6">4</text>
<text x="92.4" y="116.1">A14</text>
<text x="92.4" y="119.6">A15</text>
<text x="133" y="119.6">RESET</text>
<text x="307.5" y="119.7">DIN_ENA2</text>
<text x="35.9" y="123.3">GND</text>
<text x="54.3" y="123.6">2</text>
<text x="57.7" y="125.4">GND</text>
<text x="75.4" y="121.9">A15</text>
<text x="83.1" y="120.1">3</text>
<text x="132.9" y="123.3">OUT0B</text>
<text x="149.5" y="120.1">1</text>
<text x="149.5" y="123.6">2</text>
<text x="153" y="121.9">CLR#</text>
<text x="153" y="125.4">1Q</text>
<text x="167" y="125.4">8Q</text>
<text x="173" y="123.6">19</text>
<text x="185.8" y="123.3">OUT1B</text>
<text x="224.6" y="125">OUT0B</text>
<text x="275.8" y="121.5">DIN_CLK2</text>
<text x="275.9" y="124.9">IN0B</text>
<text x="307.6" y="123.1">IN0B</text>
<text x="325.9" y="120.1">1</text>
<text x="325.9" y="123.6">2</text>
<text x="329.4" y="121.9">1OE#</text>
<text x="329.4" y="125.4">1A1</text>
<text x="342.4" y="125.4">2OE#</text>
<text x="353" y="123.6">19</text>
<text x="365.7" y="123.3">DIN_ENA2</text>
<text x="35.9" y="126.8">GND</text>
<text x="52.2" y="127.2">49</text>
<text x="57.7" y="128.9">GND</text>
<text x="133" y="126.6">D0</text>
<text x="133" y="130.2">D2</text>
<text x="149.5" y="127.2">3</text>
<text x="149.5" y="130.7">4</text>
<text x="153" y="128.9">1D</text>
<text x="167.1" y="128.9">8D</text>
<text x="173" y="130.7">17</text>
<text x="173" y="127.2">18</text>
<text x="185.9" y="126.6">D1</text>
<text x="185.9" y="130.2">D3</text>
<text x="224.6" y="128.5">OUT1B</text>
<text x="275.9" y="131.9">IN2B</text>
<text x="275.9" y="128.4">IN1B</text>
<text x="307.6" y="126.6">D1</text>
<text x="307.6" y="130.2">IN2B</text>
<text x="325.9" y="127.2">3</text>
<text x="325.9" y="130.7">4</text>
<text x="329.4" y="128.9">2Y4</text>
<text x="345.5" y="128.9">1Y1</text>
<text x="353" y="130.7">17</text>
<text x="353" y="127.2">18</text>
<text x="365.8" y="126.6">D0</text>
<text x="365.8" y="130.2">IN1B</text>
<text x="132.9" y="137.4">OUT4B</text>
<text x="132.9" y="133.8">OUT2B</text>
<text x="149.5" y="134.2">5</text>
<text x="149.5" y="137.8">6</text>
<text x="153" y="132.5">2D</text>
<text x="153" y="136">2Q</text>
<text x="167" y="136">7Q</text>
<text x="167.1" y="132.5">7D</text>
<text x="173" y="137.8">15</text>
<text x="173" y="134.2">16</text>
<text x="185.8" y="137.4">OUT5B</text>
<text x="185.8" y="133.8">OUT3B</text>
<text x="224.6" y="135.6">OUT3B</text>
<text x="224.6" y="132.1">OUT2B</text>
<text x="275.9" y="135.5">IN3B</text>
<text x="307.6" y="133.7">D3</text>
<text x="307.6" y="137.2">IN4B</text>
<text x="325.9" y="134.2">5</text>
<text x="325.9" y="137.8">6</text>
<text x="329.4" y="132.5">1A2</text>
<text x="329.4" y="136">2Y3</text>
<text x="345.3" y="132.5">2A4</text>
<text x="345.5" y="136">1Y2</text>
<text x="353" y="137.8">15</text>
<text x="353" y="134.2">16</text>
<text x="365.8" y="133.7">D2</text>
<text x="365.8" y="137.2">IN3B</text>
<text x="133" y="140.8">D4</text>
<text x="149.5" y="141.3">7</text>
<text x="153" y="139.5">3Q</text>
<text x="153" y="143.1">3D</text>
<text x="167" y="139.5">6Q</text>
<text x="167.1" y="143.1">6D</text>
<text x="173" y="141.3">14</text>
<text x="185.9" y="140.8">D5</text>
<text x="224.6" y="142.7">OUT5B</text>
<text x="224.6" y="139.1">OUT4B</text>
<text x="275.9" y="142.5">IN5B</text>
<text x="275.9" y="139">IN4B</text>
<text x="307.6" y="140.8">D5</text>
<text x="325.9" y="141.3">7</text>
<text x="329.4" y="139.5">1A3</text>
<text x="329.4" y="143.1">2Y2</text>
<text x="345.3" y="139.5">2A3</text>
<text x="345.5" y="143.1">1Y3</text>
<text x="353" y="141.3">14</text>
<text x="365.8" y="140.8">D4</text>
<text x="132.9" y="148">OUT6B</text>
<text x="133" y="144.3">D6</text>
<text x="149.5" y="144.8">8</text>
<text x="149.5" y="148.3">9</text>
<text x="153" y="146.6">4D</text>
<text x="167.1" y="146.6">5D</text>
<text x="173" y="148.3">12</text>
<text x="173" y="144.8">13</text>
<text x="185.8" y="148">OUT7B</text>
<text x="185.9" y="144.3">D7</text>
<text x="224.6" y="149.7">OUT7B</text>
<text x="224.6" y="146.2">OUT6B</text>
<text x="275.9" y="149.6">IN7B</text>
<text x="275.9" y="146">IN6B</text>
<text x="307.6" y="147.8">D7</text>
<text x="307.6" y="144.3">IN6B</text>
<text x="325.9" y="144.8">8</text>
<text x="325.9" y="148.3">9</text>
<text x="329.4" y="146.6">1A4</text>
<text x="345.3" y="146.6">2A2</text>
<text x="353" y="148.3">12</text>
<text x="353" y="144.8">13</text>
<text x="365.8" y="147.8">D6</text>
<text x="365.8" y="144.3">IN5B</text>
<text x="153" y="150.1">4Q</text>
<text x="165.4" y="153.6">CLK</text>
<text x="167" y="150.1">5Q</text>
<text x="173" y="151.9">11</text>
<text x="185.8" y="151.5">DOUT_CLK2</text>
<text x="219.3" y="153.2">DOUT_CLK2</text>
<text x="329.4" y="150.1">2Y1</text>
<text x="345.3" y="153.6">2A1</text>
<text x="345.5" y="150.1">1Y4</text>
<text x="353" y="151.9">11</text>
<text x="365.8" y="151.3">IN7B</text>
<text x="73" y="199">IORQ</text>
<text x="74.8" y="202.5">A0</text>
<text x="84.2" y="199.5">1</text>
<text x="84.2" y="203">2</text>
<text x="87.7" y="201.3">I/CLK</text>
<text x="114.8" y="203">19</text>
<text x="131.1" y="202.6">DOUT_CLK1</text>
<text x="74.8" y="206">A1</text>
<text x="74.8" y="209.6">A2</text>
<text x="84.2" y="206.6">3</text>
<text x="87.7" y="204.8">I1</text>
<text x="87.7" y="208.3">I2</text>
<text x="108.1" y="208.3">I/O</text>
<text x="108.1" y="204.8">I/O</text>
<text x="114.8" y="206.6">18</text>
<text x="131.1" y="206.2">DIN_ENA1</text>
<text x="131.1" y="209.7">DOUT_CLK2</text>
<text x="74.8" y="213.1">A7</text>
<text x="84.2" y="210.1">4</text>
<text x="84.2" y="213.6">5</text>
<text x="87.7" y="211.8">I3</text>
<text x="87.7" y="215.4">I4</text>
<text x="108.1" y="215.4">I/O</text>
<text x="108.1" y="211.8">I/O</text>
<text x="114.8" y="213.6">16</text>
<text x="114.8" y="210.1">17</text>
<text x="131.1" y="213.2">DIN_ENA2</text>
<text x="74.8" y="216.6">A10</text>
<text x="84.2" y="217.1">6</text>
<text x="84.2" y="220.7">7</text>
<text x="87.7" y="218.9">I5</text>
<text x="108.1" y="218.9">I/O</text>
<text x="114.8" y="220.7">14</text>
<text x="114.8" y="217.1">15</text>
<text x="131.2" y="220.1">WR</text>
<text x="131.2" y="216.6">RD</text>
<text x="84.2" y="224.2">8</text>
<text x="84.2" y="227.7">9</text>
<text x="87.7" y="222.4">I6</text>
<text x="87.7" y="226">I7</text>
<text x="108.1" y="226">I/O</text>
<text x="108.1" y="222.4">I/O</text>
<text x="114.8" y="227.7">12</text>
<text x="114.8" y="224.2">13</text>
<text x="131.2" y="223.7">DIN_CLK1</text>
<text x="131.2" y="227.2">DIN_CLK2</text>
<text x="87.7" y="229.5">I8</text>
<text x="104.1" y="233">I9/OE</text>
<text x="108.1" y="229.5">I/O</text>
<text x="114.8" y="231.2">11</text>
</g>
<g font-size="3.2" fill="#f00">
<text x="165" y="46">VCC</text>
<text x="173" y="44.3">20</text>
<text x="348.4" y="46">VCC</text>
<text x="356.5" y="44.3">20</text>
<text x="165" y="121.9">VCC</text>
<text x="173" y="120.1">20</text>
<text x="344.9" y="121.9">VCC</text>
<text x="353" y="120.1">20</text>
<text x="106.7" y="201.3">VCC</text>
<text x="114.8" y="199.5">20</text>
</g>
<g font-size="3.2" fill="#8d2323">
<text x="244.6" y="44.3">1</text>
<text x="244.6" y="47.8">3</text>
<text x="254.4" y="44.3">2</text>
<text x="254.4" y="47.8">4</text>
<text x="244.6" y="51.3">5</text>
<text x="254.4" y="51.3">6</text>
<text x="244.6" y="54.9">7</text>
<text x="244.6" y="58.4">9</text>
<text x="254.4" y="54.9">8</text>
<text x="254.4" y="58.4">10</text>
<text x="242.6" y="61.9">11</text>
<text x="242.6" y="65.4">13</text>
<text x="254.4" y="61.9">12</text>
<text x="254.4" y="65.4">14</text>
<text x="242.6" y="69">15</text>
<text x="254.4" y="69">16</text>
<text x="242.6" y="72.5">17</text>
<text x="242.6" y="76">19</text>
<text x="254.4" y="72.5">18</text>
<text x="254.4" y="76">20</text>
<text x="244.6" y="121.9">1</text>
<text x="244.6" y="125.4">3</text>
<text x="254.4" y="121.9">2</text>
<text x="254.4" y="125.4">4</text>
<text x="244.6" y="128.9">5</text>
<text x="254.4" y="128.9">6</text>
<text x="244.6" y="132.5">7</text>
<text x="244.6" y="136">9</text>
<text x="254.4" y="132.5">8</text>
<text x="254.4" y="136">10</text>
<text x="242.6" y="139.5">11</text>
<text x="242.6" y="143.1">13</text>
<text x="254.4" y="139.5">12</text>
<text x="254.4" y="143.1">14</text>
<text x="242.6" y="146.6">15</text>
<text x="254.4" y="146.6">16</text>
<text x="242.6" y="150.1">17</text>
<text x="242.6" y="153.6">19</text>
<text x="254.4" y="150.1">18</text>
<text x="254.4" y="153.6">20</text>
<text x="47" y="220.7">1</text>
<text x="67.4" y="220.7">6</text>
<text x="47" y="224.2">2</text>
<text x="47" y="227.7">3</text>
<text x="67.4" y="227.7">4</text>
<text x="67.4" y="224.2">5</text>
</g>
<g font-size="3.2">
<text x="147.5" y="76">10</text>
<text x="153" y="77.8">GND</text>
<text x="327.4" y="76">10</text>
<text x="332.9" y="77.8">GND</text>
<text x="147.5" y="151.9">10</text>
<text x="153" y="153.6">GND</text>
<text x="323.9" y="151.9">10</text>
<text x="329.4" y="153.6">GND</text>
<text x="82.2" y="231.2">10</text>
<text x="87.7" y="233">GND</text>
</g>
<g font-size="2.5" fill="#8d2323">
<text x="53" y="221.7" transform="rotate(-90 53 221.7)">1</text>
<text x="64.7" y="220.8" transform="rotate(-90 64.7 220.8)">ON</text>
<text x="53" y="224.8" transform="rotate(-90 53 224.8)">2</text>
<text x="53" y="228.4" transform="rotate(-90 53 228.4)">3</text>
</g>
</svg>
